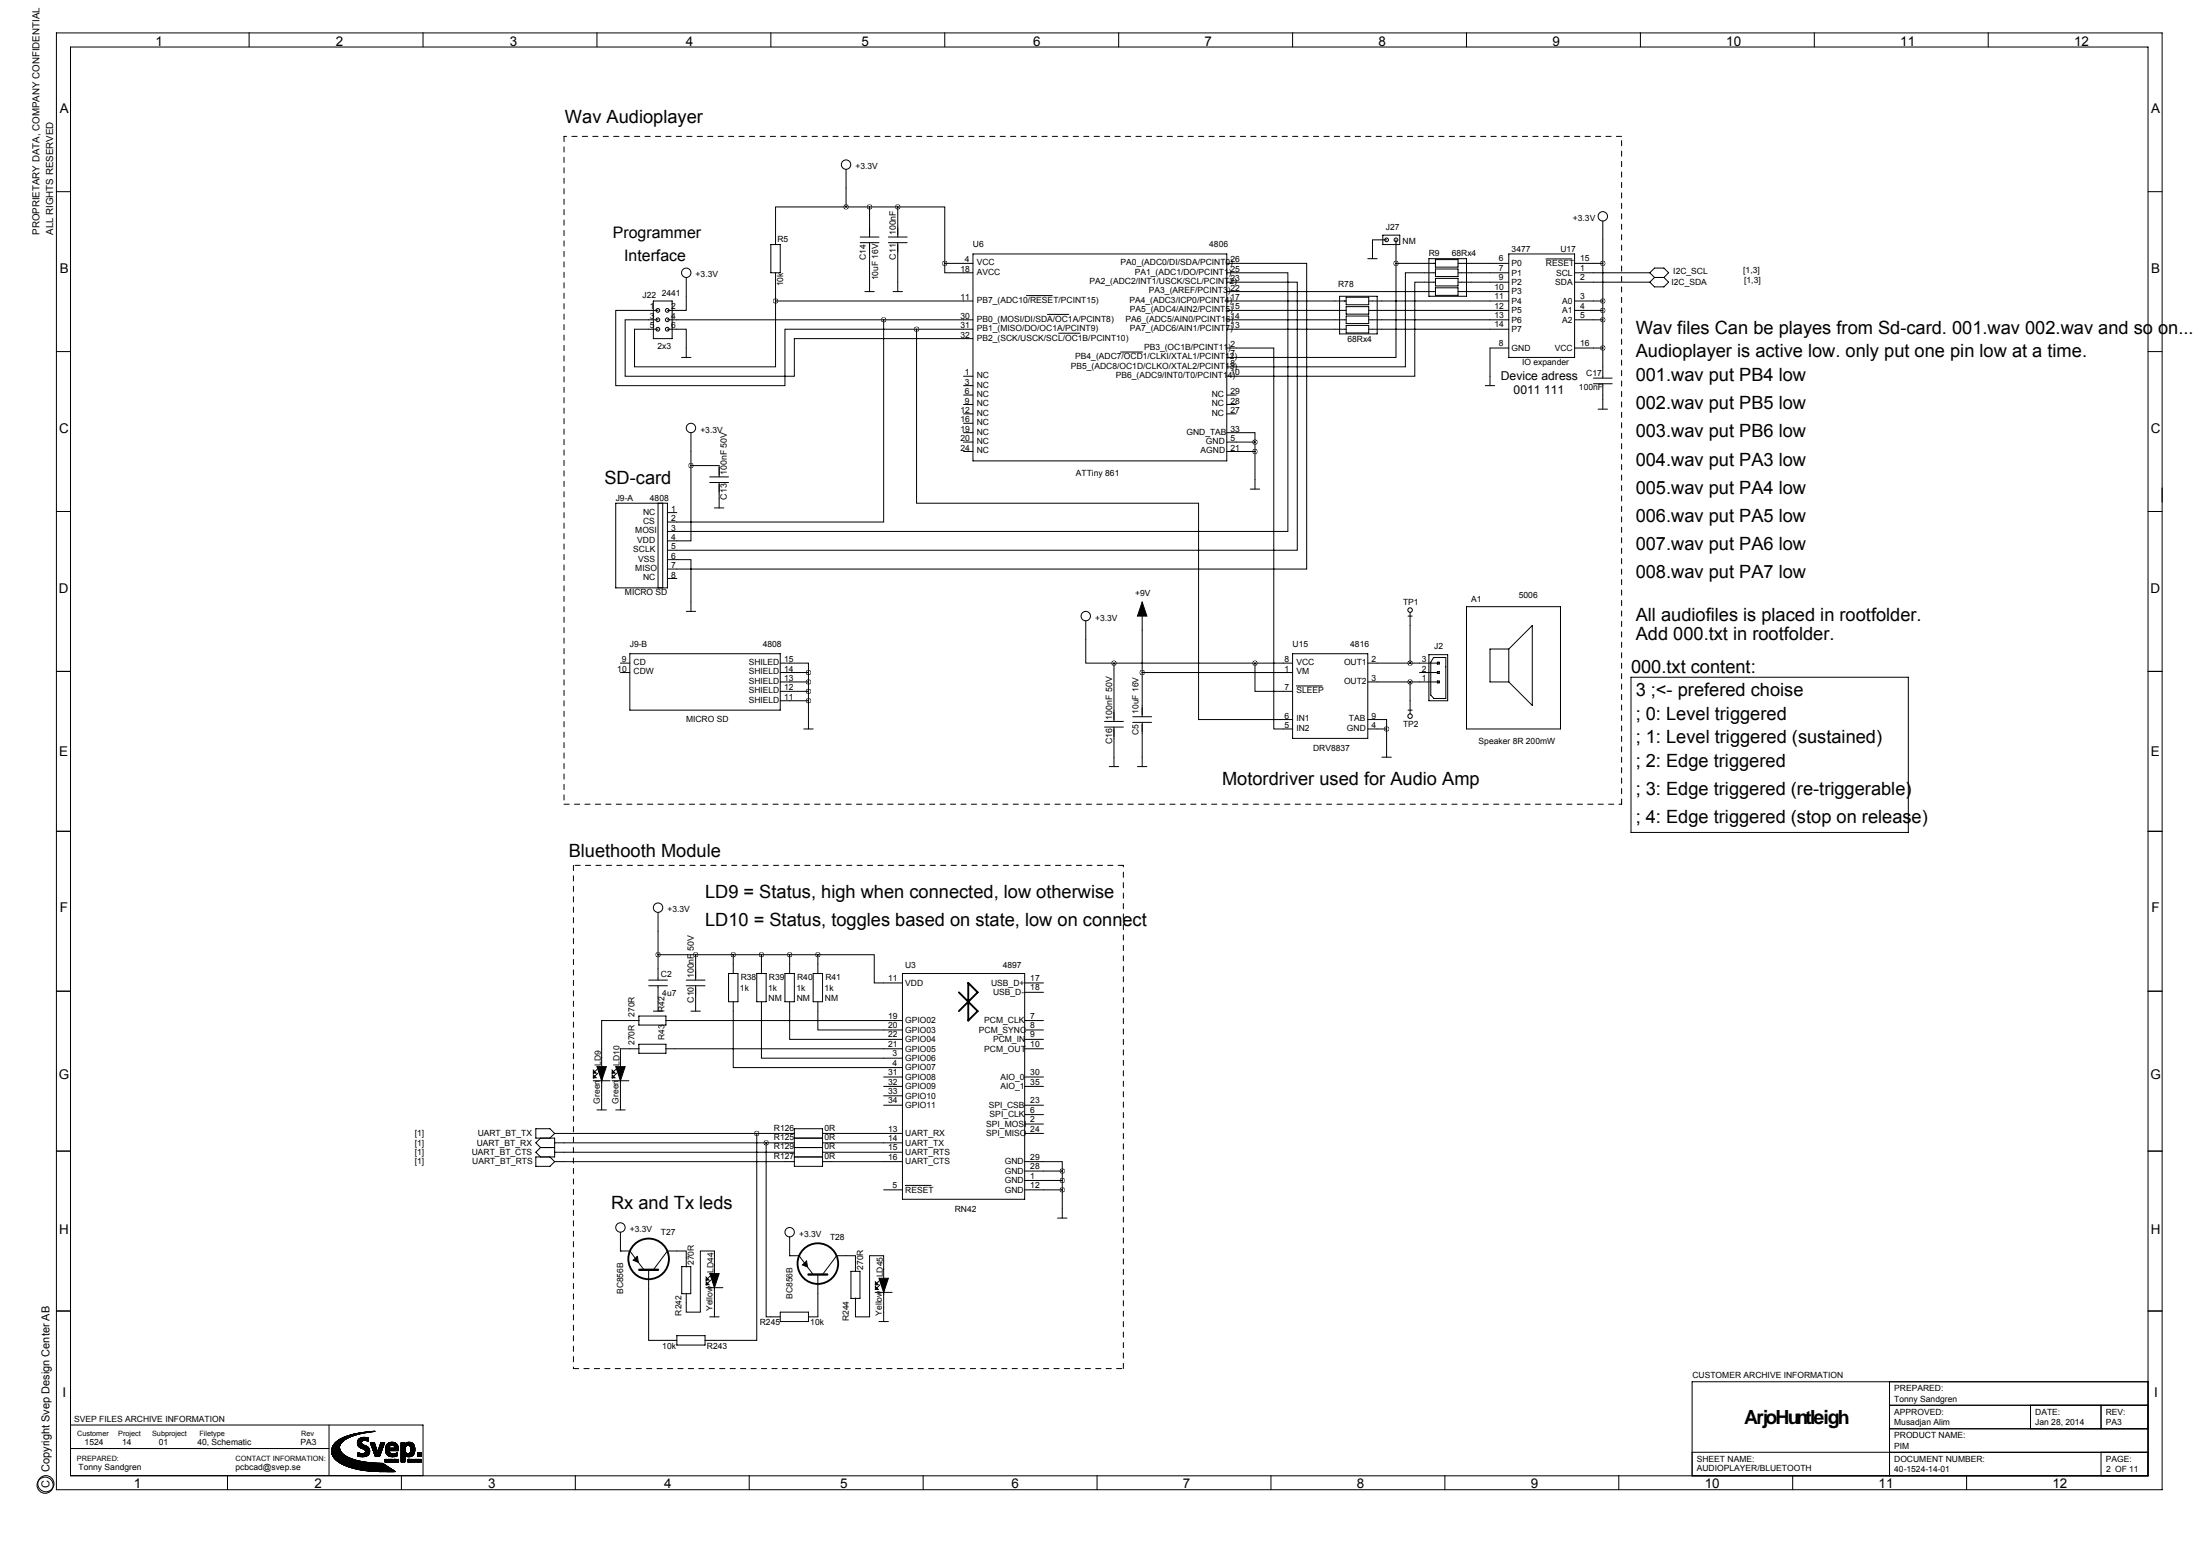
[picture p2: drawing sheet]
<svg xmlns="http://www.w3.org/2000/svg" width="594mm" height="419mm" viewBox="0 0 594 419" stroke-linecap="round" stroke-linejoin="round" font-family="sans-serif">
<g fill="none" stroke="#000" stroke-width=".27">
<path d="M15.2 8.9h569v393.4h-569zM19 12.7h561.4v385.8h-561.4zM67.3 8.8v3.8M114.3 8.8v3.8M161.3 8.8v3.8M208.3 8.8v3.8M255.3 8.8v3.8M302.3 8.8v3.8M349.2 8.8v3.8M396.2 8.8v3.8M443.2 8.8v3.8M490.2 8.8v3.8"/>
<path d="M537.2 8.8v3.8M15.2 51.8h3.8M228.6 55.9h-19.1v10.1M228.6 45.7v10.2M228.6 55.9h14M234.9 55.9v8.1M242.6 55.9h12.7v15.2M242.6 55.9v8.1M433.1 59.7v42.4M580.4 51.8h3.8M185.4 74.9v8.9h-5.1M208.3 66h2.5v7.7h-2.5z"/>
<path d="M209.5 73.7v7.6M232.4 65.5h5.1M232.4 64h5.1M233.7 78.7h2.5M234.9 65.5v13.2M240 65.5h5.1M240 64h5.1M241.3 78.7h2.5M242.6 65.5v13.2M255.3 71.1v2.6h7.6M262.9 71.1h-7.6M262.9 68.6h68.6v55.9h-68.6z"/>
<path d="M277.3 79.8h7M331.5 73.7h16.5v69.8h-167.7M331.5 76.2h19v72.4h-170.2M331.5 71.1h21.6v82.6h-172.8M331.5 78.7h56.4M369.6 69.9h2.5M373.6 63.5h4.6v2.5h-4.6zM374.6 64.8h-3.8v5M377.2 71.1v25.4h-45.7M377.2 64.8v6.3M386.1 69.9h10.1v10.1h-10.1zM387.3 71.1h.1"/>
<path d="M387.9 70.1h6.1v2h-6.1zM387.9 72.6h6.1v2.1h-6.1zM387.9 75.2h6.1v2h-6.1zM387.9 77.7h6.1v2.1h-6.1zM387.9 73.7h-8.2v25.4h-48.2M387.9 76.2h-5.6v25.4h-50.8M387.9 71.1h-10.7M394 71.1h13.7M394 73.7h13.7M394 78.7h13.7M394 76.2h13.7M407.7 68.6h17.7v27.9h-17.7z"/>
<path d="M417.7 69.9h7M425.5 71.1h7.6M425.5 73.7h20.3M425.5 76.2h20.3M445.8 73.7l1.2-1.3h2.6l1.3 1.3-1.3 1.2M445.8 73.7l1.2 1.2M447 74.9h2.6M447 74.9l-1.2 1.3M449.6 74.9l1.3 1.3-1.3 1.3h-2.6l-1.2-1.3M15.2 94.9h3.8M176.5 81.3h5.1v10.1h-5.1zM177.8 83.8h-11.4v20.3h45.7v-15.2h35.5"/>
<path d="M177.8 86.4h-8.9v15.2h45.7v-10.2h48.3M180.3 88.9h5.1v7.6M180.3 86.4h82.6M184.1 96.5h2.6M209.5 81.3v17.8h-38.1v-10.2h6.4M209.5 81.3h53.4M238.8 86.4v54.6h-58.5M247.6 88.9v47h76.2v58.4h25.4M262.9 88.9h-15.3M283 84.9h5.8M286 90h5.8M302.8 95.1h5.9"/>
<path d="M331.5 94h12.7v102.9l5-.1M331.5 81.3h32.2M331.5 88.9h32.2M331.5 86.4h32.2M331.5 83.8h32.2M361.9 80h10.2v10.2h-10.2zM363.2 81.3h.1M363.7 80.3h6.1v2h-6.1zM363.7 82.8h6.1v2h-6.1zM363.7 85.3h6.1v2.1h-6.1zM363.7 87.9h6.1v2h-6.1zM369.8 81.3h37.9"/>
<path d="M369.8 88.9h37.9M369.8 86.4h37.9M369.8 83.8h37.9M407.7 94h-5.1v10.1M425.5 94h7.6M425.5 81.3h7.6M425.5 86.4h7.6M425.5 83.8h7.6M580.4 94.9h3.8M186.7 116.8v8.9M260.3 101.6h2.6M260.3 104.1h2.6"/>
<path d="M260.3 119.4h2.6M260.3 106.7h2.6M260.3 109.2h2.6M260.3 111.8h2.6M260.3 114.3h2.6M260.3 116.8h2.6M331.5 116.8h7.6v2.6M331.5 106.7h2.5M331.5 109.2h2.5M331.5 111.8h2.5M339.1 119.4h-7.6M339.1 119.4v12.7"/>
<path d="M401.3 104.1h2.6M430.5 102.1h5.1M430.5 103.6h5.1M431.8 110.5h2.5M433.1 103.6v6.9M15.2 138.1h3.8M166.4 135.9h13.9v22.9h-13.9zM177.8 135.9v22.9M179.1 135.9v22.9M180.3 138.4h2.6M186.7 125.7v20.4h-6.4M186.7 125.7h7.6v3.1"/>
<path d="M191.8 130.3h5M191.8 128.8h5M193 137.2h2.6M194.3 130.3v6.9M260.3 121.9h2.6M331.5 121.9h7.6M337.8 132.1h2.6M580.4 138.1h3.8M180.3 151.1h6.4v14M180.3 156.2h2.6M167.6 179.1h2.6M170.2 176.5h40.6v15.3h-40.6z"/>
<path d="M185.4 165.1h2.6M210.8 179.1h7.6v2.5M293.4 167.6v11.5h7.6M301 179.1v15.7M308.6 166.4v27.1M339.1 179.1v7.6h10.1M349.2 179.1h-48.2M349.2 176.5h20.4v22.9h-20.4zM369.6 179.1h19M380.4 166.4h1.2M381 165.4v13.7M386.1 176.8h5.1v12.4h-5.1z"/>
<path d="M387.3 177.5h3.4v11.1h-3.2l-.9-.9v-8.9zM388.4 178.8h.5v.5h-.5zM396.2 163.8h25.4v33h-25.4zM407.7 175.3h-5.1v8.8h5.1M407.7 175.3v8.8M407.7 175.3l6.3-6.4v21.6l-6.3-6.4M15.2 181.3h3.8M167.6 181.6h2.6M210.8 181.6h7.6M210.8 186.7h7.6M210.8 184.1l7.6 .1M217.2 196.8h2.5"/>
<path d="M218.4 189.2h-7.6M218.4 181.6v15.2M298.4 196.3h5.1M298.4 194.8h5.1M301 196.3v10.7M306.1 195.1h5M306.1 193.5h5M308.6 195.1v11.9M349.2 181.6h-40.6M350.3 185.2h6.9M369.6 194.3h5v2.6M369.6 184.1h19"/>
<path d="M369.6 196.8l5 .1M374.6 196.9v7.6M380.4 191.8h1.2M381 184.2v8.6M383.5 181.6h5.1M388.4 181.4h.5v.5h-.5zM388.4 183.9h.5v.5h-.5zM440.7 182.9h74.9v41.9h-74.9zM580.4 181.3h3.8M299.7 207h2.6M307.3 207h2.6M373.4 204.5h2.5"/>
<path d="M15.2 224.5h3.8M580.4 224.5h3.8M177.8 257.8h43.2M177.8 246.4v18.3M188 257.8v6.9M198.1 257.8v5.1M205.7 257.8v5.1M213.4 257.8v5.1M221 257.8h15.2v7.6h7.6M221 257.8v5.1M15.2 267.7h3.9M172.6 274.4h7.3v2.4h-7.3z"/>
<path d="M172.7 275.6h-10.1v24.1M175.3 264.7h5M175.3 266.2h5M176.5 273h2.6M177.8 266.2v6.8M179.8 275.6h64M185.4 264.7h5.1M185.4 266.2h5.1M186.7 273h2.5M188 266.2v6.8M196.8 262.9h2.6v7.6h-2.6zM198.1 270.5v17.8h45.7"/>
<path d="M204.5 262.9h2.5v7.6h-2.5zM205.7 270.5v15.3h38.1M212.1 262.9h2.5v7.6h-2.5zM213.4 270.5v10.2h30.4M219.7 262.9h2.5v7.6h-2.5zM221 270.5v7.6h22.8M243.8 262.9h33.1v61h-33.1zM276.9 275.6h5M276.9 278.1h5M276.9 265.4h5M276.9 268h5M580.4 267.7h3.8"/>
<path d="M160.3 291.8h4.5M161.3 288.8l-1 1M161.3 299.7h2.5M161.5 289.8l-1.2 1.3M165.4 291.8h4.5M166.4 288.8l-1 1M166.4 299.7h2.5M166.6 289.8l-1.2 1.3M172.6 282h7.3v2.4h-7.3zM172.7 283.2h-5.1v16.5M179.8 283.2h64M238.8 298.4h5"/>
<path d="M238.8 290.8h5M238.8 293.4h5M238.8 295.9h5M276.9 280.7h5M276.9 283.2h5M276.9 298.4h5M276.9 290.8h5M276.9 293.4h5M15.2 310.8h3.8M146 309.9h3.9M146 307.3l-1.2 1.3 1.2 1.3M146 309.9l-1.2 1.2 1.2 1.3"/>
<path d="M148.6 312.4l1.3 1.3M149.9 306.1h64.7M149.9 308.6h64.7M149.9 311.1h64.7M149.9 313.7h64.7M149.9 306.1l-1.3-1.3h-3.8v2.5h5.1v5.1h-5.1v2.6h3.8l1.3-1.3M149.9 306.1l-1.3 1.2M204.5 306.1v55.8h-14M207 308.6v47h3.8M214.6 304.8h7.7v10.2h-7.7zM214.6 309.9h7.7M214.6 307.3h7.7"/>
<path d="M214.6 312.4h7.7M222.3 306.1h21.5M222.3 308.6h21.5M222.3 311.1h21.5M222.3 313.7h21.5M276.9 313.7h10.1v2.5M276.9 318.8h10.1M276.9 303.5h5M276.9 301h5M276.9 306.1h5M276.9 316.2h10.1M287 316.2v12.7"/>
<path d="M580.4 310.8h3.8M167.6 337.8h.1M167.6 332.7v5.1M167.6 337.8h2.6l3.8 5.1M213.4 334v5.1M213.4 339.1h2.5l3.8 5.1M213.4 339.1h.1M238.8 321.3h5M244.6 320.1h7M276.9 321.3h10.1M285.8 328.9h2.5M15.2 354h3.8"/>
<path d="M175.3 342.9v19h7.6M184.2 342h2.4v7.4h-2.4zM185.4 342.1v-4.3h-5.1l-3.8 5.1M185.4 349.2v5.1h3.8v-16.5h3.8v17.8M190.8 347.7h4.5M191.8 344.7l-1 1M191.8 355.6h2.5M192 345.7l-1.2 1.3M210.8 354.3h7.6v2.6h-7.6zM221 344.2v11.4h-2.6M229.9 343.3h2.5v7.3h-2.5zM231.1 343.4v-4.3h-5l-3.9 5.1"/>
<path d="M231.1 350.5v5.1h3.8v-16.5h3.9v17.8M236.5 349h4.5M237.5 345.9l-1 1.1M237.5 356.9h2.5M237.7 347l-1.2 1.2M580.4 354h3.8M182.9 360.7h7.6v2.5h-7.6zM510.5 373.1v25.4M510.5 379.5h69.9M548.6 379.5v6.3M567.7 379.5v6.3M580.4 373.1h-123.2v25.4"/>
<path d="M19 391.2h69.9M19 384.8h95.3v13.7h-95.3M61.5 398.5v3.8M88.9 384.8v13.7M89.6 392.2h2.6M89.6 391.5h2.2M89.6 391.6h2.2M89.6 391.6h2.3M89.6 391.7h2.3M89.6 391.8h2.3M89.6 391.8h2.4M89.6 391.9h2.4"/>
<path d="M89.6 392h2.5M89.6 392l2.6 .1M89.6 392.1h2.6M89.6 392.2l2.7 .1M89.7 391.3h2.1M89.7 391.4h2.1M89.7 391.4l2.1 .1M89.7 392.3h2.7M89.7 392.4h2.7M89.7 392.4l2.8 .1M89.7 392.5h2.9M89.7 391.2h2"/>
<path d="M89.7 391.1h2M89.7 392.6h2.9M89.7 392.6l3 .1M89.7 392.7h3.1M89.8 390.9h1.9M89.8 391h1.9M89.8 392.8h3M89.8 392.8l3.2 .1M89.8 390.8h1.9M89.8 392.9h3.2M89.9 390.7h1.8M89.9 393h3.2"/>
<path d="M89.9 393l3.4 .1M89.9 390.6h1.8M89.9 393.1h3.4M90 390.4h1.8M90 390.5h1.8M90 393.2h3.4M90 393.2l3.6 .1M90 390.3h1.8M90 393.3h3.7M90.1 390.3h1.7M90.1 393.4h3.7M90.1 393.4l3.9 .1"/>
<path d="M90.1 390.2h1.7M90.2 390.1h1.7M90.2 393.5h3.9M90.2 390h1.7M90.2 393.6h4M90.2 393.6l4.2 .1M90.3 393.8h4.2M90.4 389.8h1.6M90.4 389.9h1.6M90.4 393.8h4.2M90.4 393.9h4.5M90.5 389.7h1.7"/>
<path d="M90.5 394h4.5M90.5 394h4.7M90.6 389.6h1.6M90.6 394.1h4.9M90.7 394.2h5M90.7 389.5h1.7M90.8 389.4h1.6M90.8 394.2h5M90.8 394.3h5.4M90.9 389.3h1.7M90.9 394.4h5.5M91 394.4h5.6"/>
<path d="M91 389.2h1.6M91 394.5h6M91.2 389.1h1.6M91.2 394.6h6.1M91.2 394.6h6.3M91.3 389h1.6M91.3 394.7h6.8M91.4 394.8h7M91.5 388.9h1.6M91.5 394.8h7.2M91.6 388.8h1.5M91.6 394.9h7.9"/>
<path d="M91.7 395h8.3M91.8 388.7h1.6M91.8 395h8.8M91.9 388.6h1.6M91.9 395.1h10.7M91.9 390.1l-1.8 .1M92 389.9l-1.7 .1M92.1 395.2h11.3M92.2 389.7l-1.8 .1M92.2 395.2h11.3M92.2 388.5h1.5M92.3 395.3h11.3"/>
<path d="M92.3 389.5l-1.7 .1M92.3 388.4h1.5M92.5 395.4h11.2M92.5 389.3l-1.7 .1M92.6 395.4h11.2M92.6 388.3h1.5M92.7 395.5h11.2M92.7 388.2h1.5M92.7 389.1l-1.6 .1M92.9 395.6h11.1M93 395.6h11.1M93 388.9l-1.7 .1"/>
<path d="M93.1 388.1h1.5M93.1 395.7h11.1M93.2 388h1.5M93.3 388.7l-1.7 .1M93.3 395.8h11M93.5 395.8h10.9M93.6 387.9h1.5M93.6 395.9h10.9M93.6 388.5l-1.6 .1M93.7 387.8h1.5M93.8 396h10.8M94 396h10.7"/>
<path d="M94 388.3l-1.6 .1M94.1 396.1h10.8M94.2 387.7h1.5M94.3 387.6h1.6M94.4 396.2h10.6M94.4 388.1l-1.6 .1M94.6 396.2h10.5M94.7 396.3h10.5M94.9 387.5h1.4M94.9 387.9l-1.6 .1M95 387.4h1.5M95 396.4h10.3"/>
<path d="M95.2 396.4h10.2M95.4 396.5h10.1M95.5 387.7l-1.6 .1M95.7 387.2h1.4M95.8 396.6h9.8M95.9 387.2h1.4M96 396.6h9.7M96.2 387.5l-1.7 .1M96.2 396.7h9.6M96.6 389.5h1.1M96.6 389.6h1.1M96.6 389.7h1.1"/>
<path d="M96.6 389.8h1.1M96.6 387h1.4M96.6 389.2h1.2M96.6 389.3h1.2M96.6 389.4h1.1M96.6 389.9h1.1M96.6 389.9l1.2 .1M96.6 390h1.3M96.6 390.1h1.4M96.6 390.1l1.6 .1M96.7 389.1h1.3M96.7 390.2h1.6"/>
<path d="M96.7 392.9h2.8M96.7 393h2.7M96.7 393.1h2.5M96.7 393.2h2.4M96.7 396.8h9.2M96.7 389h1.4M96.7 390.3h1.8M96.7 390.3l2 .1M96.7 392.4l.7 .1M96.7 392.5h.9M96.7 392.6h3M96.7 392.7h2.9"/>
<path d="M96.7 392.8h2.9M96.8 388.9h2.7M96.8 390.4h2.1M96.8 392.3h.1M96.8 392.3h.2M96.8 392.4h.3M96.8 388.8h2.7M96.8 390.5h2.2M96.8 393.2h2.1M96.9 390.6h2.3M96.9 387.3h-1.7M96.9 387h1.3"/>
<path d="M96.9 388.7h2.7M96.9 396.8h9.1M97 388.6h2.6M97 390.7h2.2M97 390.7h2.3M97.1 390.8h2.3M97.1 388.5h2.5M97.1 390.8l2.4 .1M97.2 388.4h2.4M97.2 396.9l8.9 .1M97.3 390.9h2.3M97.3 393.3h1.3"/>
<path d="M97.3 388.4h2.3M97.4 391h2.2M97.5 391l2.2 .1M97.5 388.3h1.9M97.7 388.2h1.5M97.7 391.1h2M97.7 389.3l-1.1 .1M97.7 387.1h-1.6M97.8 397h8.4M97.8 391.2h1.9M97.8 386.8h1.4M97.9 393.4h.1"/>
<path d="M97.9 389.1l-1.2 .1M97.9 388.2h1M98 391.2h1.8M98.1 397.1h8.2M98.1 392.5h1.6M98.2 386.8h1.3M98.2 391.3h1.6M98.3 392.5h1.5M98.3 391.4h1.5M98.5 391.4l1.3 .1M98.5 397.1h7.9M98.6 392.4h1.2"/>
<path d="M98.6 391.5h1.2M98.6 392.3h1.2M98.7 391.6h1.2M98.7 392.3h1.1M98.7 392.2h1.1M98.7 391.6l1.2 .1M98.8 391.7h1.1M98.8 391.8h1.1M98.8 392.1h1.1M98.8 391.9h1.1M98.8 392h1.1M98.9 386.9h-1.7"/>
<path d="M98.9 397.2h7.6M99 389h.5M99.2 389.1h.3M99.3 389.1h.2M99.3 393l-2.6 .1M99.4 386.6h1.2M99.5 388.9l-2.8 .1M99.5 388.7l-2.7 .1M99.6 392.8l-2.9 .1M99.7 392.6l-3 .1M99.9 386.6h1.1M99.9 397.3h6.7"/>
<path d="M100.1 389.6h1M100.1 389.7h1.1M100.1 389.8h1.1M100.2 389.9h1M100.2 389.9l1.1 .1M100.2 386.7h-1.6M100.2 390h1.1M100.2 390.1h1.1M100.3 390.1l1 .1M100.3 390.2h1M100.3 390.3h1M100.3 390.3l1.1 .1"/>
<path d="M100.4 390.4h1M100.4 390.5h1M100.4 386.5h.9M100.4 390.6h1.1M100.4 390.7h1.1M100.4 397.3h6.3M100.5 390.7h1M100.5 390.8h1M100.5 390.9h1.1M100.6 391h1M100.6 391l1.1 .1M100.6 391.2h1.1"/>
<path d="M100.6 391.1h1.1M100.7 391.3h1M100.7 391.4h1.1M100.8 391.5h1M100.8 391.6h1M100.8 391.6l1.1 .1M100.8 391.7h1.1M100.9 391.8h1M100.9 391.9h1M100.9 392h1.1M100.9 392l1.1 .1M101 392.1h2"/>
<path d="M101 392.2h2M101.1 392.3h1.8M101.1 392.4h1.8M101.1 392.5h1.7M101.2 392.6h1.6M101.2 397.4h5.6M101.2 392.7h1.6M101.2 392.8h1.5M101.3 392.9h1.4M101.3 393h1.4M101.3 393.1h1.3M101.4 393.2h1.2"/>
<path d="M102.1 392h.9M102.2 391.8h.9M102.2 391.9h.9M102.2 391.7h.9M102.3 391.5h.9M102.3 391.6h.9M102.3 391.4h1M102.3 391.4h.9M102.4 391.3h.9M102.4 391.2h.9M102.4 391.1h1M102.5 390.9h.9"/>
<path d="M102.5 391h.9M102.5 390.8h1M102.6 390.7h.9M102.6 390.4h1M102.6 390.5h1M102.7 390.3h1M102.7 390.3h.9M102.7 390.1h1M102.7 390.2h1M102.8 390h1M102.8 390h.9M102.8 390.1h.9"/>
<path d="M102.8 389.8h1M102.8 389.9h1M102.9 389.7h1M102.9 389.6h1M103 392l-.9 .1M103.2 391.6l-1 .1M103.3 391.2l-.9 .1M103.4 391l-1 .1M103.5 390.8l-1 .1M103.6 390.6h-1M104 394.2h.5M104 394.2h.6"/>
<path d="M104 394.3h.2M104 394.4h.2M104 394.5h.2M104 394.6h.2M104 394.7h.6M104 394.8h.5M104.1 394.1h.4M104.1 394.8h.3M104.2 391.2h3.4M104.2 391h.9M104.2 391l3.4 .1M104.2 391.1h3.4"/>
<path d="M104.2 391.3h3.4M104.2 391.4h3.4M104.2 391.5h3.4M104.2 391.6h3.4M104.2 391.7h3.4M104.2 391.8h.9M104.2 391.9h.9M104.2 392h1M104.2 390.7h1M104.2 390.8h1M104.2 390.9h.9M104.2 392.1h1"/>
<path d="M104.3 392.2h1M104.3 390.7h.9M104.3 392.2l1 .1M104.3 390.4h1.1M104.3 390.5h1M104.3 392.3h1.1M104.3 392.4h1.1M104.3 392.4l1.2 .1M104.4 392.5h1.2M104.4 394.3h.2M104.4 390.2h1.3M104.4 390.3h1.2"/>
<path d="M104.4 392.6h1.4M104.4 394.6h.2M104.5 390.2h2.8M104.5 392.6l2.9 .1M104.5 394.4h.1M104.5 394.5h.1M104.5 394.6h.1M104.5 390.1h2.8M104.5 392.7h2.9M104.5 392.8h2.9M104.6 390h2.6M104.6 392.8h2.8"/>
<path d="M104.7 389.9h2.4M104.7 392.9h2.7M104.7 389.8h2.4M104.7 393h2.7M104.8 389.8h2.2M104.8 394.1h.4M104.8 394.2h.4M104.8 394.3h.2M104.8 394.4h.2M104.8 394.4h.4M104.8 394.6h.2M104.8 394.7h.4"/>
<path d="M104.8 394.8h.5M104.8 394.8h.4M104.9 393h2.5M105 389.7h1.9M105 393.1h2.3M105.1 389.6h1.7M105.1 393.2h2.1M105.2 389.6h1.5M105.2 390.8l-1 .1M105.2 394.5h-.4M105.2 393.2h1.9M105.3 390.6h-1"/>
<path d="M105.4 394.2h.4M105.4 394.3h.1M105.4 394.4h.2M105.4 394.7h.4M105.4 394.8h.4M105.4 394.8h.3M105.4 394.4h.3M105.5 394.1h.3M105.5 394.5h.3M105.5 390.3l-1.1 .1M105.5 389.5h.8M105.5 394.9h.1"/>
<path d="M105.6 393.3h1.1M105.6 394.6h.2M105.7 394.6h.1M106 394.1h.1M106 394.2h.1M106 394.3h.1M106 394.4h.1M106 394.5h.1M106 394.6h.1M106 394.7h.1M106 394.8h.1M106.1 393.4h.1"/>
<path d="M106.2 390.2h1.2M106.3 394.4h.1M106.3 394.5h.1M106.3 394.6h.1M106.3 394.6h.2M106.3 390.3h1.1M106.3 394.2h.6M106.3 394.7h.6M106.4 394.2h.5M106.4 394.8h.5M106.4 390.3l1 .1M106.5 390.4h1"/>
<path d="M106.5 394.1h.4M106.5 390.5h1M106.5 394.3h-.2M106.6 390.6h.9M106.6 394.5h.3M106.6 394.9h.1M106.6 390.7h.9M106.6 392.6h.8M106.6 394.4h.3M106.7 390.8h.8M106.7 390.8h.9M106.7 390.9h.9"/>
<path d="M106.7 391h.9M106.8 392.5h.6M106.8 394.6h.1M106.9 392.5h.5M107.1 394.1h.2M107.1 394.2h.2M107.1 394.3h.3M107.1 394.4h.3M107.1 394.5h.6M107.1 394.6h.1M107.1 394.7h.1M107.1 394.8h.1"/>
<path d="M107.1 392.4h.3M107.2 392.3h.2M107.3 392.3h.1M107.3 394.6h.4M107.4 394.6h.3M107.4 394.7h.3M107.4 394.8h.3M107.5 394.8h.1M107.5 394.1h.1M107.5 394.2h.2M107.5 394.3h.2M107.5 394.4h.2"/>
<path d="M108.4 392.2h1.2M108.4 391.2h1M108.4 389.6h.9M108.4 389.7h.9M108.4 389.8h.9M108.4 389.9h.9M108.4 389.9l3.3 .1M108.4 390h3.3M108.4 390.1h3.4M108.4 390.2h3.5M108.4 390.3h1.6M108.4 390.4h1.3"/>
<path d="M108.4 390.5h1.3M108.4 390.6h1.3M108.4 390.7h1.2M108.4 390.8h1.1M108.4 390.9h1.1M108.4 391h1.1M108.4 391.1h1M108.4 391.3h1M108.4 391.4h1M108.4 391.5h1M108.4 391.6h1M108.4 391.7h1"/>
<path d="M108.4 391.8h1M108.4 391.8l1.1 .1M108.4 391.9h1.1M108.4 392h1.1M108.4 392.1h1.1M108.4 392.3h1.3M108.4 392.4h1.3M108.4 392.4l1.4 .1M108.4 392.5h1.5M108.4 392.6h1.7M108.4 392.7h3.4M108.4 392.8h3.3"/>
<path d="M108.4 392.9h3.2M108.4 393h1M108.4 393.1h1M108.4 393.2h1M108.4 393.3h1M108.4 393.4h1M108.4 393.5h1M108.4 393.6h1M108.4 393.8h1M108.4 393.9h1M108.4 394h1M108.4 394.1h1"/>
<path d="M108.4 394.2h1M108.4 394.3h1M108.4 394.4h1M108.4 394.5h1M108.4 394.6h1M108.4 394.7h1M108.4 394.8h1M108.5 398.5v3.8M109.5 389.9h2.1M109.5 393h2.1M109.5 389.8h2.1M109.5 393h2"/>
<path d="M109.5 390.8l-1.1 .1M109.6 389.8h1.9M109.6 393.1h1.8M109.7 389.7h1.7M109.7 393.2h1.6M109.8 389.6h1.5M109.8 393.2h1.4M109.9 389.6h1.3M109.9 390.3l-1.5 .1M110 393.3h.9M110.1 394.4h.1M110.1 394.5h.1"/>
<path d="M110.1 394.6h.1M110.1 394.6h.2M110.1 389.5h.8M110.1 394.2h.5M110.1 394.7h.5M110.2 394.2h.4M110.2 394.8h.4M110.2 394.1h.4M110.3 394.8h.3M110.3 394.3h-.2M110.4 392.6h1.5M110.4 393.4h.1"/>
<path d="M110.5 390.3h1.4M110.5 392.5h1.4M110.6 390.3l1.3 .1M110.7 390.4h1.2M110.7 392.4h1.2M110.8 390.5h1.2M110.8 390.6h1.2M110.8 392.3h1.2M110.8 394.1h.5M110.8 394.2h.5M110.8 394.3h.2M110.8 394.4h.2"/>
<path d="M110.8 394.4h.5M110.8 394.6h.2M110.8 394.7h.5M110.8 394.8h.5M110.9 392.2h1.1M110.9 390.7h1.1M110.9 390.8h1.1M110.9 392.1h1.1M110.9 392h1.1M111 390.9h1.1M111 391h1.1M111 391.1h1.1"/>
<path d="M111 391.7h1.1M111 391.8h1.1M111 391.9h1.1M111 391.2h1.1M111 391.3h1.1M111 391.4h1.1M111 391.5h1.1M111 391.6h1.1M111.3 394.5h-.5M111.5 394.1h.1M111.5 394.2h.2M111.5 394.3h.2"/>
<path d="M111.5 394.4h.3M111.5 394.5h.1M111.5 394.6h.1M111.5 394.7h.1M111.5 394.8h.1M111.7 394.5h.3M111.7 392.8l-3.3 .1M111.7 394.6h.3M111.8 394.7h.2M111.8 392.6l-3.4 .1M111.8 394.8h.2M111.9 394.1h.1"/>
<path d="M111.9 394.2h.1M111.9 394.3h.1M111.9 394.4h.1M111.9 394.8h.1M111.9 392.4l-1.3 .1M112 392.2l-1.2 .1M112 392l-1.1 .1M112.1 394.1h.6M112.1 394.2h.6M112.1 394.2h.5M112.3 394.3h.2M112.3 394.4h.2"/>
<path d="M112.3 394.5h.2M112.3 394.6h.2M112.3 394.7h.2M112.3 394.8h.2M112.8 394.1h.4M112.8 394.2h.4M112.8 394.3h.1M112.8 394.4h.1M112.8 394.4h.4M112.8 394.6h.1M112.8 394.7h.4M112.8 394.8h.4"/>
<path d="M112.8 392.3h1M112.8 392.4h1M112.8 392.5h1M112.8 392.6h1M112.8 392.7h1M112.8 392.8h1M112.8 392.9h1M112.8 393h1M112.8 393.1h1M112.8 393.2h1M113.2 394.5h-.4M113.4 394.1h.3"/>
<path d="M113.4 394.2h.4M113.4 394.3h.1M113.4 394.4h.4M113.4 394.5h.4M113.4 394.6h.1M113.4 394.7h.1M113.4 394.8h.1M113.6 394.6h.2M113.6 394.7h.2M113.7 394.8h.1M113.8 394.3h-.2M155.4 398.5v3.8"/>
<path d="M202.4 398.5v3.8M249.4 398.5v3.8M296.4 398.5v3.8M343.4 398.5v3.8M390.4 398.5v3.8M437.4 398.5v3.8M457.2 392.2h123.2M484.4 398.5v3.8M510.5 385.8h69.9M531.4 398.5v3.8M567.7 392.2v6.3"/>
<circle cx="228.6" cy="44.4" r="1.27"/>
<circle cx="433.1" cy="58.4" r="1.27"/>
<circle cx="185.4" cy="73.7" r="1.27"/>
<circle cx="374.6" cy="64.8" r=".51"/>
<circle cx="377.2" cy="64.8" r=".51"/>
<circle cx="177.7" cy="86.4" r=".51"/>
<circle cx="177.7" cy="83.8" r=".51"/>
<circle cx="177.7" cy="88.9" r=".51"/>
<circle cx="180.3" cy="86.4" r=".51"/>
<circle cx="180.3" cy="83.8" r=".51"/>
<circle cx="180.3" cy="88.9" r=".51"/>
<circle cx="186.7" cy="115.6" r="1.27"/>
<circle cx="293.4" cy="166.4" r="1.27"/>
<circle cx="381" cy="164.7" r=".61"/>
<circle cx="381" cy="193.4" r=".61"/>
<circle cx="177.8" cy="245.1" r="1.27"/>
<circle cx="167.6" cy="331.5" r="1.27"/>
<circle cx="213.4" cy="332.7" r="1.27"/>
<circle cx="12.2" cy="401.1" r="2.18"/>
<circle cx="12.4" cy="400.7" r="2.18"/>
</g>
<path d="M152.4 36.8v180.4M438.1 36.8h-285.7M152.4 217.2h285.7M438.1 217.2v-180.4M154.9 233.7v135.9M303.5 233.7h-148.6M154.9 369.6h148.6M303.5 369.6v-135.9" fill="none" stroke="#000" stroke-width=".27" stroke-dasharray="1.4 1.4"/>
<g fill="none" stroke="#000" stroke-width=".51">
<path d="M259.1 268l5.1 5.1-2.6 2.5v-10.2l2.6 2.6-5.1 5.1"/>
<circle cx="175.3" cy="340" r="5.5"/>
<circle cx="221" cy="341.2" r="5.5"/>
</g>
<g fill="#000" stroke="#000" stroke-width=".27">
<path d="M308.6 162.6l1.3 3.8h-2.6zM160.3 289l.8 .8h-.8zM160.3 290.3l.8 .7-.8 .1zM162.6 288h1.2l-1.2 3.8zM161.3 288h1.3v3.8zM165.4 289l.8 .8h-.8zM165.4 290.3l.8 .7-.8 .1zM167.6 288h1.3l-1.3 3.8zM166.4 288h1.2v3.8zM171.1 340.3l1.1-1.1 .3 1.7zM190.8 344.9l.8 .7-.8 .1zM190.8 346.2l.8 .7-.8 .1z"/>
<path d="M193 343.9h1.3l-1.3 3.8zM191.8 343.9h1.2v3.8zM216.8 341.6l1.1-1.1 .3 1.6zM236.5 346.2l.8 .7-.8 .1zM236.5 347.4l.8 .8h-.8zM238.8 345.2h1.2l-1.2 3.8zM237.5 345.2h1.3v3.8z"/>
</g>
<path d="M172.7 342.9h5.1M218.4 344.2h5.1" fill="none" stroke="#000" stroke-width=".63"/>
<path d="M238.7 86.4a.05 .05 0 0 0 .1 0 .05 .05 0 0 0-.1 0zM209.5 81.3a.05 .05 0 0 0 .1 0 .05 .05 0 0 0-.1 0zM255.2 71.1a.05 .05 0 0 0 .1 0 .05 .05 0 0 0-.1 0zM339 119.4a.05 .05 0 0 0 .1 0 .05 .05 0 0 0-.1 0zM339 121.9a.05 .05 0 0 0 .1 0 .05 .05 0 0 0-.1 0zM218.4 189.2a.05 .05 0 0 0 .1 0 .05 .05 0 0 0-.1 0zM218.4 186.7a.05 .05 0 0 0 .1 0 .05 .05 0 0 0-.1 0zM218.4 184.2a.05 .05 0 0 0 .1 0 .05 .05 0 0 0-.1 0zM218.4 181.6a.05 .05 0 0 0 .1 0 .05 .05 0 0 0-.1 0zM247.6 88.9a.05 .05 0 0 0 .1 0 .05 .05 0 0 0-.1 0zM374.6 196.8a.05 .05 0 0 0 .1 0 .05 .05 0 0 0-.1 0zM186.6 125.7a.05 .05 0 0 0 .1 0 .05 .05 0 0 0-.1 0zM339 179.1a.05 .05 0 0 0 .1 0 .05 .05 0 0 0-.1 0zM300.9 179.1a.05 .05 0 0 0 .1 0 .05 .05 0 0 0-.1 0zM433 71.1a.05 .05 0 0 0 .1 0 .05 .05 0 0 0-.1 0zM433 94a.05 .05 0 0 0 .1 0 .05 .05 0 0 0-.1 0zM433 86.4a.05 .05 0 0 0 .1 0 .05 .05 0 0 0-.1 0zM433 81.3a.05 .05 0 0 0 .1 0 .05 .05 0 0 0-.1 0zM433 83.8a.05 .05 0 0 0 .1 0 .05 .05 0 0 0-.1 0zM308.6 181.6a.05 .05 0 0 0 .1 0 .05 .05 0 0 0-.1 0zM187.9 257.8a.05 .05 0 0 0 .1 0 .05 .05 0 0 0-.1 0zM287 316.2a.05 .05 0 0 0 .1 0 .05 .05 0 0 0-.1 0zM287 318.8a.05 .05 0 0 0 .1 0 .05 .05 0 0 0-.1 0zM287 321.3a.05 .05 0 0 0 .1 0 .05 .05 0 0 0-.1 0zM198.1 257.8a.05 .05 0 0 0 .1 0 .05 .05 0 0 0-.1 0zM205.7 257.8a.05 .05 0 0 0 .1 0 .05 .05 0 0 0-.1 0zM213.3 257.8a.05 .05 0 0 0 .1 0 .05 .05 0 0 0-.1 0zM220.9 257.8a.05 .05 0 0 0 .1 0 .05 .05 0 0 0-.1 0zM204.4 306.1a.05 .05 0 0 0 .1 0 .05 .05 0 0 0-.1 0zM207 308.6a.05 .05 0 0 0 .1 0 .05 .05 0 0 0-.1 0zM242.5 55.9a.05 .05 0 0 0 .1 0 .05 .05 0 0 0-.1 0zM234.9 55.9a.05 .05 0 0 0 .1 0 .05 .05 0 0 0-.1 0zM377.1 71.1a.05 .05 0 0 0 .1 0 .05 .05 0 0 0-.1 0z" fill="#000" stroke="#000" stroke-width="1.3"/>
<text font-size="5.3" x="471.3" y="384.6">ArjoHuntleigh</text>
<g font-size="4.9">
<text x="152.7" y="33.3">Wav Audioplayer</text>
<text x="442" y="90.2">Wav files Can be playes from Sd-card. 001.wav 002.wav and so on...</text>
<text x="442" y="96.5">Audioplayer is active low. only put one pin low at a time.</text>
<text x="442" y="102.9">001.wav put PB4 low</text>
<text x="442" y="110.5">002.wav put PB5 low</text>
<text x="442" y="118.1">003.wav put PB6 low</text>
<text x="442" y="125.7">004.wav put PA3 low</text>
<text x="163.3" y="130.8">SD-card</text>
<text x="442" y="133.3">005.wav put PA4 low</text>
<text x="442" y="141">006.wav put PA5 low</text>
<text x="442" y="148.6">007.wav put PA6 low</text>
<text x="442" y="156.2">008.wav put PA7 low</text>
<text x="442" y="167.6">All audiofiles is placed in rootfolder.</text>
<text x="442" y="172.7">Add 000.txt in rootfolder.</text>
<text x="440.7" y="181.6">000.txt content:</text>
<text x="442" y="188">3 ;&lt;- prefered choise</text>
<text x="442" y="194.3">; 0: Level triggered</text>
<text x="442" y="200.7">; 1: Level triggered (sustained)</text>
<text x="442" y="207">; 2: Edge triggered</text>
<text x="330.2" y="212.1">Motordriver used for Audio Amp</text>
<text x="442" y="214.6">; 3: Edge triggered (re-triggerable)</text>
<text x="442" y="222.3">; 4: Edge triggered (stop on release)</text>
<text x="153.7" y="231.4">Bluethooth Module</text>
<text x="190.5" y="242.6">LD9 = Status, high when connected, low otherwise</text>
<text x="190.5" y="250.2">LD10 = Status, toggles based on state, low on connect</text>
<text x="165.1" y="326.4">Rx and Tx leds</text>
</g>
<g font-size="4.3">
<text x="165.6" y="64.3">Programmer</text>
<text x="168.7" y="70.4">Interface</text>
</g>
<g font-size="3.6">
<text x="42" y="12.3">1</text>
<text x="90.8" y="12.3">2</text>
<text x="137.7" y="12.3">3</text>
<text x="185.3" y="12.3">4</text>
<text x="232.8" y="12.3">5</text>
<text x="279.1" y="12.3">6</text>
<text x="325.5" y="12.3">7</text>
<text x="372.5" y="12.3">8</text>
<text x="419.5" y="12.3">9</text>
<text x="466.4" y="12.3">10</text>
<text x="513.4" y="12.3">11</text>
<text x="560.4" y="12.3">12</text>
<text x="16.1" y="30.5">A</text>
<text x="581.3" y="30.5">A</text>
<text x="16.1" y="73.7">B</text>
<text x="581.3" y="73.7">B</text>
<text x="16" y="116.8">C</text>
<text x="581.2" y="116.8">C</text>
<text x="15.9" y="160.2">D</text>
<text x="581.1" y="160.2">D</text>
<text x="16" y="204.1">E</text>
<text x="581.2" y="204.1">E</text>
<text x="16.1" y="246.2">F</text>
<text x="581.3" y="246.2">F</text>
<text x="15.9" y="291.3">G</text>
<text x="581.1" y="291.3">G</text>
<text x="16" y="333.3">H</text>
<text x="581.2" y="333.3">H</text>
<text x="16.9" y="377.2">I</text>
<text x="582" y="377.2">I</text>
<text x="36.2" y="401.9">1</text>
<text x="84.9" y="401.9">2</text>
<text x="131.9" y="401.9">3</text>
<text x="179.4" y="401.9">4</text>
<text x="227" y="401.9">5</text>
<text x="273.3" y="401.9">6</text>
<text x="319.6" y="401.9">7</text>
<text x="366.6" y="401.9">8</text>
<text x="413.6" y="401.9">9</text>
<text x="460.6" y="401.9">10</text>
<text x="507.6" y="401.9">11</text>
<text x="554.6" y="401.9">12</text>
</g>
<g font-size="3.3">
<text x="405.5" y="102.7">Device adress</text>
<text x="409" y="106.5">0011 111</text>
</g>
<g font-size="3">
<text x="13.4" y="401.7" transform="rotate(-90 13.4 401.7)">C</text>
<text x="13.4" y="397.5" transform="rotate(-90 13.4 397.5)">Copyright Svep Design Center AB</text>
</g>
<g font-size="2.6">
<text x="10.7" y="63.4" transform="rotate(-90 10.7 63.4)">PROPRIETARY DATA, COMPANY CONFIDENTIAL</text>
<text x="14.3" y="63.4" transform="rotate(-90 14.3 63.4)">ALL RIGHTS RESERVED</text>
</g>
<g font-size="2.4">
<text x="242.1" y="63.5" transform="rotate(-90 242.1 63.5)">100nF</text>
<text x="242.1" y="70.1" transform="rotate(-90 242.1 70.1)">C11</text>
<text x="196.4" y="128.3" transform="rotate(-90 196.4 128.3)">100nF 50V</text>
<text x="196.4" y="134.9" transform="rotate(-90 196.4 134.9)">C13</text>
<text x="300.5" y="194.3" transform="rotate(-90 300.5 194.3)">100nF 50V</text>
<text x="300.5" y="200.9" transform="rotate(-90 300.5 200.9)">C16</text>
<text x="187.5" y="264.2" transform="rotate(-90 187.5 264.2)">100nF 50V</text>
<text x="187.5" y="270.8" transform="rotate(-90 187.5 270.8)">C10</text>
</g>
<g font-size="2.3">
<text x="231.1" y="45.7">+3.3V</text>
<text x="425" y="59.7">+3.3V</text>
<text x="210.1" y="65.3">R5</text>
<text x="374.5" y="62">J27</text>
<text x="379" y="65.8">NM</text>
<text x="233.9" y="70.2" transform="rotate(-90 233.9 70.2)">C14</text>
<text x="260.7" y="70.9">4</text>
<text x="262.9" y="66.8">U6</text>
<text x="263.9" y="71.6">VCC</text>
<text x="302.8" y="71.6">PA0_(ADC0/DI/SDA/PCINT0)</text>
<text x="326.7" y="66.8">4806</text>
<text x="332.5" y="70.9">26</text>
<text x="386" y="69.1">R9</text>
<text x="392.3" y="69.1">68Rx4</text>
<text x="405" y="70.6">6</text>
<text x="408.4" y="68.1">3477</text>
<text x="408.4" y="71.9">P0</text>
<text x="417.7" y="71.9">RESET</text>
<text x="421.6" y="68.1">U17</text>
<text x="427" y="70.6">15</text>
<text x="188" y="74.9">+3.3V</text>
<text x="211.6" y="77.3" transform="rotate(-90 211.6 77.3)">10k</text>
<text x="237.2" y="75.7" transform="rotate(-90 237.2 75.7)">10uF 16V</text>
<text x="259.5" y="73.4">18</text>
<text x="263.9" y="74.2">AVCC</text>
<text x="294.4" y="76.7">PA2_(ADC2/INT1/USCK/SCL/PCINT2)</text>
<text x="306.6" y="74.2">PA1_(ADC1/DO/PCINT1)</text>
<text x="332.5" y="75.9">23</text>
<text x="332.5" y="73.4">25</text>
<text x="361.6" y="77.5">R78</text>
<text x="405" y="73.2">7</text>
<text x="405" y="75.7">9</text>
<text x="408.4" y="74.4">P1</text>
<text x="408.4" y="77">P2</text>
<text x="420.2" y="77">SDA</text>
<text x="420.5" y="74.4">SCL</text>
<text x="427" y="73.2">1</text>
<text x="427" y="75.7">2</text>
<text x="451.6" y="77">I2C_SDA</text>
<text x="452.1" y="73.9">I2C_SCL</text>
<text x="471" y="73.7">[1,3]</text>
<text x="471.3" y="76.5">[1,3]</text>
<text x="173.6" y="80.5">J22</text>
<text x="175.6" y="83.6">1</text>
<text x="178.8" y="80">2441</text>
<text x="181.4" y="83.6">2</text>
<text x="259.5" y="81">11</text>
<text x="263.9" y="81.8">PB7_(ADC10/RESET/PCINT15)</text>
<text x="305.2" y="81.8">PA4_(ADC3/ICP0/PCINT4)</text>
<text x="310.4" y="79.3">PA3_(AREF/PCINT3)</text>
<text x="332.5" y="83.6">15</text>
<text x="332.5" y="81">17</text>
<text x="332.5" y="78.5">22</text>
<text x="403.8" y="78.2">10</text>
<text x="403.8" y="80.8">11</text>
<text x="403.8" y="83.3">12</text>
<text x="408.4" y="79.5">P3</text>
<text x="408.4" y="82">P4</text>
<text x="422.1" y="82">A0</text>
<text x="427" y="80.8">3</text>
<text x="427" y="83.3">4</text>
<text x="175.6" y="86.1">3</text>
<text x="175.6" y="88.6">5</text>
<text x="181.4" y="86.1">4</text>
<text x="181.4" y="88.6">6</text>
<text x="259.5" y="88.6">31</text>
<text x="259.5" y="86.1">30</text>
<text x="263.9" y="89.4">PB1_(MISO/DO/OC1A/PCINT9)</text>
<text x="263.9" y="86.9">PB0_(MOSI/DI/SDA/OC1A/PCINT8)</text>
<text x="304.1" y="86.9">PA6_(ADC5/AIN0/PCINT16)</text>
<text x="305.3" y="89.4">PA7_(ADC6/AIN1/PCINT7)</text>
<text x="305.3" y="84.3">PA5_(ADC4/AIN2/PCINT5)</text>
<text x="332.5" y="88.6">13</text>
<text x="332.5" y="86.1">14</text>
<text x="403.8" y="85.9">13</text>
<text x="403.8" y="88.4">14</text>
<text x="408.4" y="84.6">P5</text>
<text x="408.4" y="87.1">P6</text>
<text x="408.4" y="89.7">P7</text>
<text x="422.1" y="84.6">A1</text>
<text x="422.1" y="87.1">A2</text>
<text x="427" y="85.9">5</text>
<text x="177.7" y="94.2">2x3</text>
<text x="259.5" y="91.2">32</text>
<text x="263.9" y="92">PB2_(SCK/USCK/SCL/OC1B/PCINT10)</text>
<text x="309.1" y="94.5">PB3_(OC1B/PCINT11)</text>
<text x="332.5" y="93.7">2</text>
<text x="364.1" y="92.5">68Rx4</text>
<text x="405" y="93.5">8</text>
<text x="408.4" y="94.7">GND</text>
<text x="420.1" y="94.7">VCC</text>
<text x="427" y="93.5">16</text>
<text x="260.7" y="101.3">1</text>
<text x="289.3" y="99.6">PB5_(ADC8/OC1D/CLKO/XTAL2/PCINT13)</text>
<text x="290.5" y="97">PB4_(ADC7/OCD1/CLKI/XTAL1/PCINT12)</text>
<text x="332.5" y="96.3">7</text>
<text x="332.5" y="98.8">8</text>
<text x="332.5" y="101.3">10</text>
<text x="411.3" y="98.6">IO expander</text>
<text x="428.6" y="101.6">C17</text>
<text x="260.7" y="106.4">6</text>
<text x="260.7" y="103.9">3</text>
<text x="263.9" y="107.2">NC</text>
<text x="263.9" y="102.1">NC</text>
<text x="263.9" y="104.7">NC</text>
<text x="301.5" y="102.1">PB6_(ADC9/INT0/T0/PCINT14)</text>
<text x="327.4" y="107.2">NC</text>
<text x="332.5" y="106.4">29</text>
<text x="426.6" y="105.4">100nF</text>
<text x="259.5" y="111.5">12</text>
<text x="260.7" y="109">9</text>
<text x="263.9" y="109.7">NC</text>
<text x="263.9" y="112.3">NC</text>
<text x="327.4" y="112.3">NC</text>
<text x="327.4" y="109.7">NC</text>
<text x="332.5" y="111.5">27</text>
<text x="332.5" y="109">28</text>
<text x="189.2" y="116.8">+3.3V</text>
<text x="259.5" y="114">16</text>
<text x="259.5" y="116.6">19</text>
<text x="259.5" y="119.1">20</text>
<text x="263.9" y="114.8">NC</text>
<text x="263.9" y="117.4">NC</text>
<text x="263.9" y="119.9">NC</text>
<text x="320.6" y="117.4">GND_TAB</text>
<text x="325.8" y="119.9">GND</text>
<text x="332.5" y="116.6">33</text>
<text x="332.5" y="119.1">5</text>
<text x="259.5" y="121.7">24</text>
<text x="263.9" y="122.4">NC</text>
<text x="324.4" y="122.4">AGND</text>
<text x="332.5" y="121.7">21</text>
<text x="290.7" y="128.5">ATTiny 861</text>
<text x="166.4" y="135.4">J9-A</text>
<text x="175.6" y="135.4">4808</text>
<text x="173.8" y="138.9">NC</text>
<text x="173.8" y="141.5">CS</text>
<text x="181.4" y="138.2">1</text>
<text x="181.4" y="140.7">2</text>
<text x="181.4" y="143.3">3</text>
<text x="171.1" y="149.1">SCLK</text>
<text x="171.6" y="144">MOSI</text>
<text x="172.2" y="146.6">VDD</text>
<text x="181.4" y="145.8">4</text>
<text x="181.4" y="148.3">5</text>
<text x="171.6" y="154.2">MISO</text>
<text x="172.4" y="151.6">VSS</text>
<text x="181.4" y="150.9">6</text>
<text x="181.4" y="153.4">7</text>
<text x="181.4" y="156">8</text>
<text x="168.9" y="160.8">MICRO SD</text>
<text x="173.8" y="156.7">NC</text>
<text x="306.7" y="161">+9V</text>
<text x="410.4" y="161.6">5006</text>
<text x="295.9" y="167.6">+3.3V</text>
<text x="379.1" y="163.3">TP1</text>
<text x="397.5" y="162.6">A1</text>
<text x="168" y="178.8">9</text>
<text x="170.2" y="174.8">J9-B</text>
<text x="171.2" y="179.6">CD</text>
<text x="202.3" y="179.6">SHILED</text>
<text x="206.1" y="174.8">4808</text>
<text x="211.8" y="178.8">15</text>
<text x="347" y="178.8">8</text>
<text x="349.3" y="174.8">U15</text>
<text x="350.3" y="179.6">VCC</text>
<text x="363.2" y="179.6">OUT1</text>
<text x="364.8" y="174.8">4816</text>
<text x="370.6" y="178.8">2</text>
<text x="384.1" y="178.8">3</text>
<text x="387.5" y="175.3">J2</text>
<text x="166.8" y="181.4">10</text>
<text x="171.2" y="182.1">CDW</text>
<text x="202.3" y="184.7">SHIELD</text>
<text x="202.3" y="182.1">SHIELD</text>
<text x="211.8" y="183.9">13</text>
<text x="211.8" y="181.4">14</text>
<text x="347" y="181.4">1</text>
<text x="350.3" y="182.1">VM</text>
<text x="363.2" y="184.7">OUT2</text>
<text x="370.6" y="183.9">3</text>
<text x="384.1" y="183.9">1</text>
<text x="384.1" y="181.4">2</text>
<text x="202.3" y="189.7">SHIELD</text>
<text x="202.3" y="187.2">SHIELD</text>
<text x="211.8" y="189">11</text>
<text x="211.8" y="186.4">12</text>
<text x="347" y="186.4">7</text>
<text x="350.3" y="187.2">SLEEP</text>
<text x="185.4" y="195.1">MICRO SD</text>
<text x="307.6" y="192.8" transform="rotate(-90 307.6 192.8)">10uF 16V</text>
<text x="347" y="196.6">5</text>
<text x="347" y="194.1">6</text>
<text x="350.3" y="197.4">IN2</text>
<text x="350.3" y="194.8">IN1</text>
<text x="363.9" y="197.4">GND</text>
<text x="364.5" y="194.8">TAB</text>
<text x="370.6" y="194.1">9</text>
<text x="370.6" y="196.6">4</text>
<text x="379.1" y="196.3">TP2</text>
<text x="307.6" y="198.6" transform="rotate(-90 307.6 198.6)">C5</text>
<text x="354.8" y="202.7">DRV8837</text>
<text x="399.5" y="200.9">Speaker 8R 200mW</text>
<text x="180.3" y="246.4">+3.3V</text>
<text x="178.6" y="263.9">C2</text>
<text x="244.6" y="261.4">U3</text>
<text x="270.9" y="261.4">4897</text>
<text x="178.9" y="269">4u7</text>
<text x="199.9" y="267.7">1k</text>
<text x="200.2" y="264.7">R38</text>
<text x="207.6" y="267.7">1k</text>
<text x="207.8" y="264.7">R39</text>
<text x="215.2" y="267.7">1k</text>
<text x="215.4" y="264.7">R40</text>
<text x="222.8" y="267.7">1k</text>
<text x="223" y="264.7">R41</text>
<text x="239.9" y="264.9">11</text>
<text x="244.6" y="266.2">VDD</text>
<text x="267.8" y="266.2">USB_D+</text>
<text x="268.3" y="268.7">USB_D-</text>
<text x="278.4" y="264.9">17</text>
<text x="278.4" y="267.5">18</text>
<text x="171.5" y="274.6" transform="rotate(-90 171.5 274.6)">270R</text>
<text x="179.6" y="273.3" transform="rotate(-90 179.6 273.3)">R42</text>
<text x="207.7" y="270.3">NM</text>
<text x="215.3" y="270.3">NM</text>
<text x="222.9" y="270.3">NM</text>
<text x="239.9" y="275.1">19</text>
<text x="278.4" y="275.1">7</text>
<text x="179.6" y="280.9" transform="rotate(-90 179.6 280.9)">R43</text>
<text x="239.9" y="277.6">20</text>
<text x="239.9" y="280.2">22</text>
<text x="244.6" y="276.4">GPIO02</text>
<text x="244.6" y="278.9">GPIO03</text>
<text x="244.6" y="281.4">GPIO04</text>
<text x="264.5" y="278.9">PCM_SYNC</text>
<text x="265.9" y="276.4">PCM_CLK</text>
<text x="268.3" y="281.4">PCM_IN</text>
<text x="278.4" y="277.6">8</text>
<text x="278.4" y="280.2">9</text>
<text x="162.3" y="287.8" transform="rotate(-90 162.3 287.8)">LD9</text>
<text x="167.4" y="287.8" transform="rotate(-90 167.4 287.8)">LD10</text>
<text x="171.5" y="282.2" transform="rotate(-90 171.5 282.2)">270R</text>
<text x="239.9" y="282.7">21</text>
<text x="241.1" y="285.2">3</text>
<text x="241.1" y="287.8">4</text>
<text x="244.6" y="286.5">GPIO06</text>
<text x="244.6" y="284">GPIO05</text>
<text x="266" y="284">PCM_OUT</text>
<text x="278.4" y="282.7">10</text>
<text x="239.9" y="290.3">31</text>
<text x="239.9" y="292.9">32</text>
<text x="244.6" y="289.1">GPIO07</text>
<text x="244.6" y="291.6">GPIO08</text>
<text x="270.3" y="291.6">AIO_0</text>
<text x="278.4" y="290.3">30</text>
<text x="278.4" y="292.9">35</text>
<text x="162.1" y="298" transform="rotate(-90 162.1 298)">Green</text>
<text x="167.1" y="298" transform="rotate(-90 167.1 298)">Green</text>
<text x="239.9" y="295.4">33</text>
<text x="239.9" y="297.9">34</text>
<text x="244.6" y="294.1">GPIO09</text>
<text x="244.6" y="296.7">GPIO10</text>
<text x="244.6" y="299.2">GPIO11</text>
<text x="267.1" y="299.2">SPI_CSB</text>
<text x="270.3" y="294.1">AIO_1</text>
<text x="278.4" y="297.9">23</text>
<text x="209.1" y="305.3">R126</text>
<text x="222.8" y="305.3">0R</text>
<text x="239.9" y="305.6">13</text>
<text x="266.5" y="304.3">SPI_MOSI</text>
<text x="267.4" y="301.8">SPI_CLK</text>
<text x="278.4" y="303">2</text>
<text x="278.4" y="300.5">6</text>
<text x="278.4" y="305.6">24</text>
<text x="112.1" y="306.8">[1]</text>
<text x="112.1" y="311.9">[1]</text>
<text x="112.1" y="309.4">[1]</text>
<text x="127.5" y="311.9">UART_BT_CTS</text>
<text x="128.8" y="309.4">UART_BT_RX</text>
<text x="129.1" y="306.8">UART_BT_TX</text>
<text x="209.1" y="307.9">R125</text>
<text x="209.1" y="310.4">R129</text>
<text x="222.8" y="307.9">0R</text>
<text x="222.8" y="310.4">0R</text>
<text x="239.9" y="308.1">14</text>
<text x="239.9" y="310.6">15</text>
<text x="244.6" y="306.8">UART_RX</text>
<text x="244.6" y="309.4">UART_TX</text>
<text x="244.6" y="311.9">UART_RTS</text>
<text x="266.5" y="306.8">SPI_MISO</text>
<text x="112.1" y="314.5">[1]</text>
<text x="127.6" y="314.5">UART_BT_RTS</text>
<text x="209.1" y="312.9">R127</text>
<text x="222.8" y="312.9">0R</text>
<text x="239.9" y="313.2">16</text>
<text x="244.6" y="314.5">UART_CTS</text>
<text x="271.5" y="317">GND</text>
<text x="271.5" y="314.5">GND</text>
<text x="278.4" y="315.7">28</text>
<text x="278.4" y="313.2">29</text>
<text x="241.1" y="320.8">5</text>
<text x="244.6" y="322.1">RESET</text>
<text x="271.5" y="319.5">GND</text>
<text x="271.5" y="322.1">GND</text>
<text x="278.4" y="318.3">1</text>
<text x="278.4" y="320.8">12</text>
<text x="258" y="327.4">RN42</text>
<text x="170.2" y="332.7">+3.3V</text>
<text x="178.6" y="333.5">T27</text>
<text x="215.9" y="334">+3.3V</text>
<text x="224.3" y="334.8">T28</text>
<text x="187.5" y="341.6" transform="rotate(-90 187.5 341.6)">270R</text>
<text x="192.8" y="343.7" transform="rotate(-90 192.8 343.7)">LD44</text>
<text x="233.2" y="342.9" transform="rotate(-90 233.2 342.9)">270R</text>
<text x="238.5" y="344.9" transform="rotate(-90 238.5 344.9)">LD45</text>
<text x="168.4" y="349.5" transform="rotate(-90 168.4 349.5)">BC856B</text>
<text x="214.1" y="350.7" transform="rotate(-90 214.1 350.7)">BC856B</text>
<text x="184.2" y="355.3" transform="rotate(-90 184.2 355.3)">R242</text>
<text x="192.5" y="354" transform="rotate(-90 192.5 354)">Yellow</text>
<text x="205.3" y="357.9">R245</text>
<text x="218.9" y="357.9">10k</text>
<text x="229.4" y="356.8" transform="rotate(-90 229.4 356.8)">R244</text>
<text x="238.3" y="355.3" transform="rotate(-90 238.3 355.3)">Yellow</text>
<text x="178.9" y="364.2">10k</text>
<text x="191" y="364.2">R243</text>
<text x="457.3" y="372.2">CUSTOMER ARCHIVE INFORMATION</text>
<text x="511.8" y="375.7">PREPARED:</text>
<text x="511.8" y="378.5">Tonny Sandgren</text>
<text x="511.8" y="382">APPROVED:</text>
<text x="549.9" y="382">DATE:</text>
<text x="569" y="382">REV:</text>
<text x="20" y="384.1">SVEP FILES ARCHIVE INFORMATION</text>
<text x="511.8" y="384.8">Musadjan Alim</text>
<text x="511.8" y="388.4">PRODUCT NAME:</text>
<text x="549.9" y="384.8">Jan 28, 2014</text>
<text x="569" y="384.8">PA3</text>
<text x="22.9" y="390.2">1524</text>
<text x="33" y="390.2">14</text>
<text x="42.9" y="390.3">01</text>
<text x="53.3" y="390.3">40, Schematic</text>
<text x="81.2" y="390.3">PA3</text>
<text x="458.5" y="394.7">SHEET NAME:</text>
<text x="511.8" y="391.2">PIM</text>
<text x="511.8" y="394.7">DOCUMENT NUMBER:</text>
<text x="569" y="394.7">PAGE:</text>
<text x="21.2" y="396.9">Tonny Sandgren</text>
<text x="63.6" y="396.9">pcbcad@svep.se</text>
<text x="458.5" y="397.3">AUDIOPLAYER/BLUETOOTH</text>
<text x="511.8" y="397.5">40-1524-14-01</text>
<text x="569" y="397.5">2 OF 11</text>
</g>
<g font-size="2">
<text x="20.9" y="387.8">Customer</text>
<text x="32" y="387.8">Project</text>
<text x="41.1" y="387.8">Subproject</text>
<text x="53.9" y="387.8">Filetype</text>
<text x="81.4" y="387.9">Rev</text>
<text x="20.8" y="394.5">PREPARED:</text>
<text x="63.7" y="394.6">CONTACT INFORMATION:</text>
</g>
</svg>
